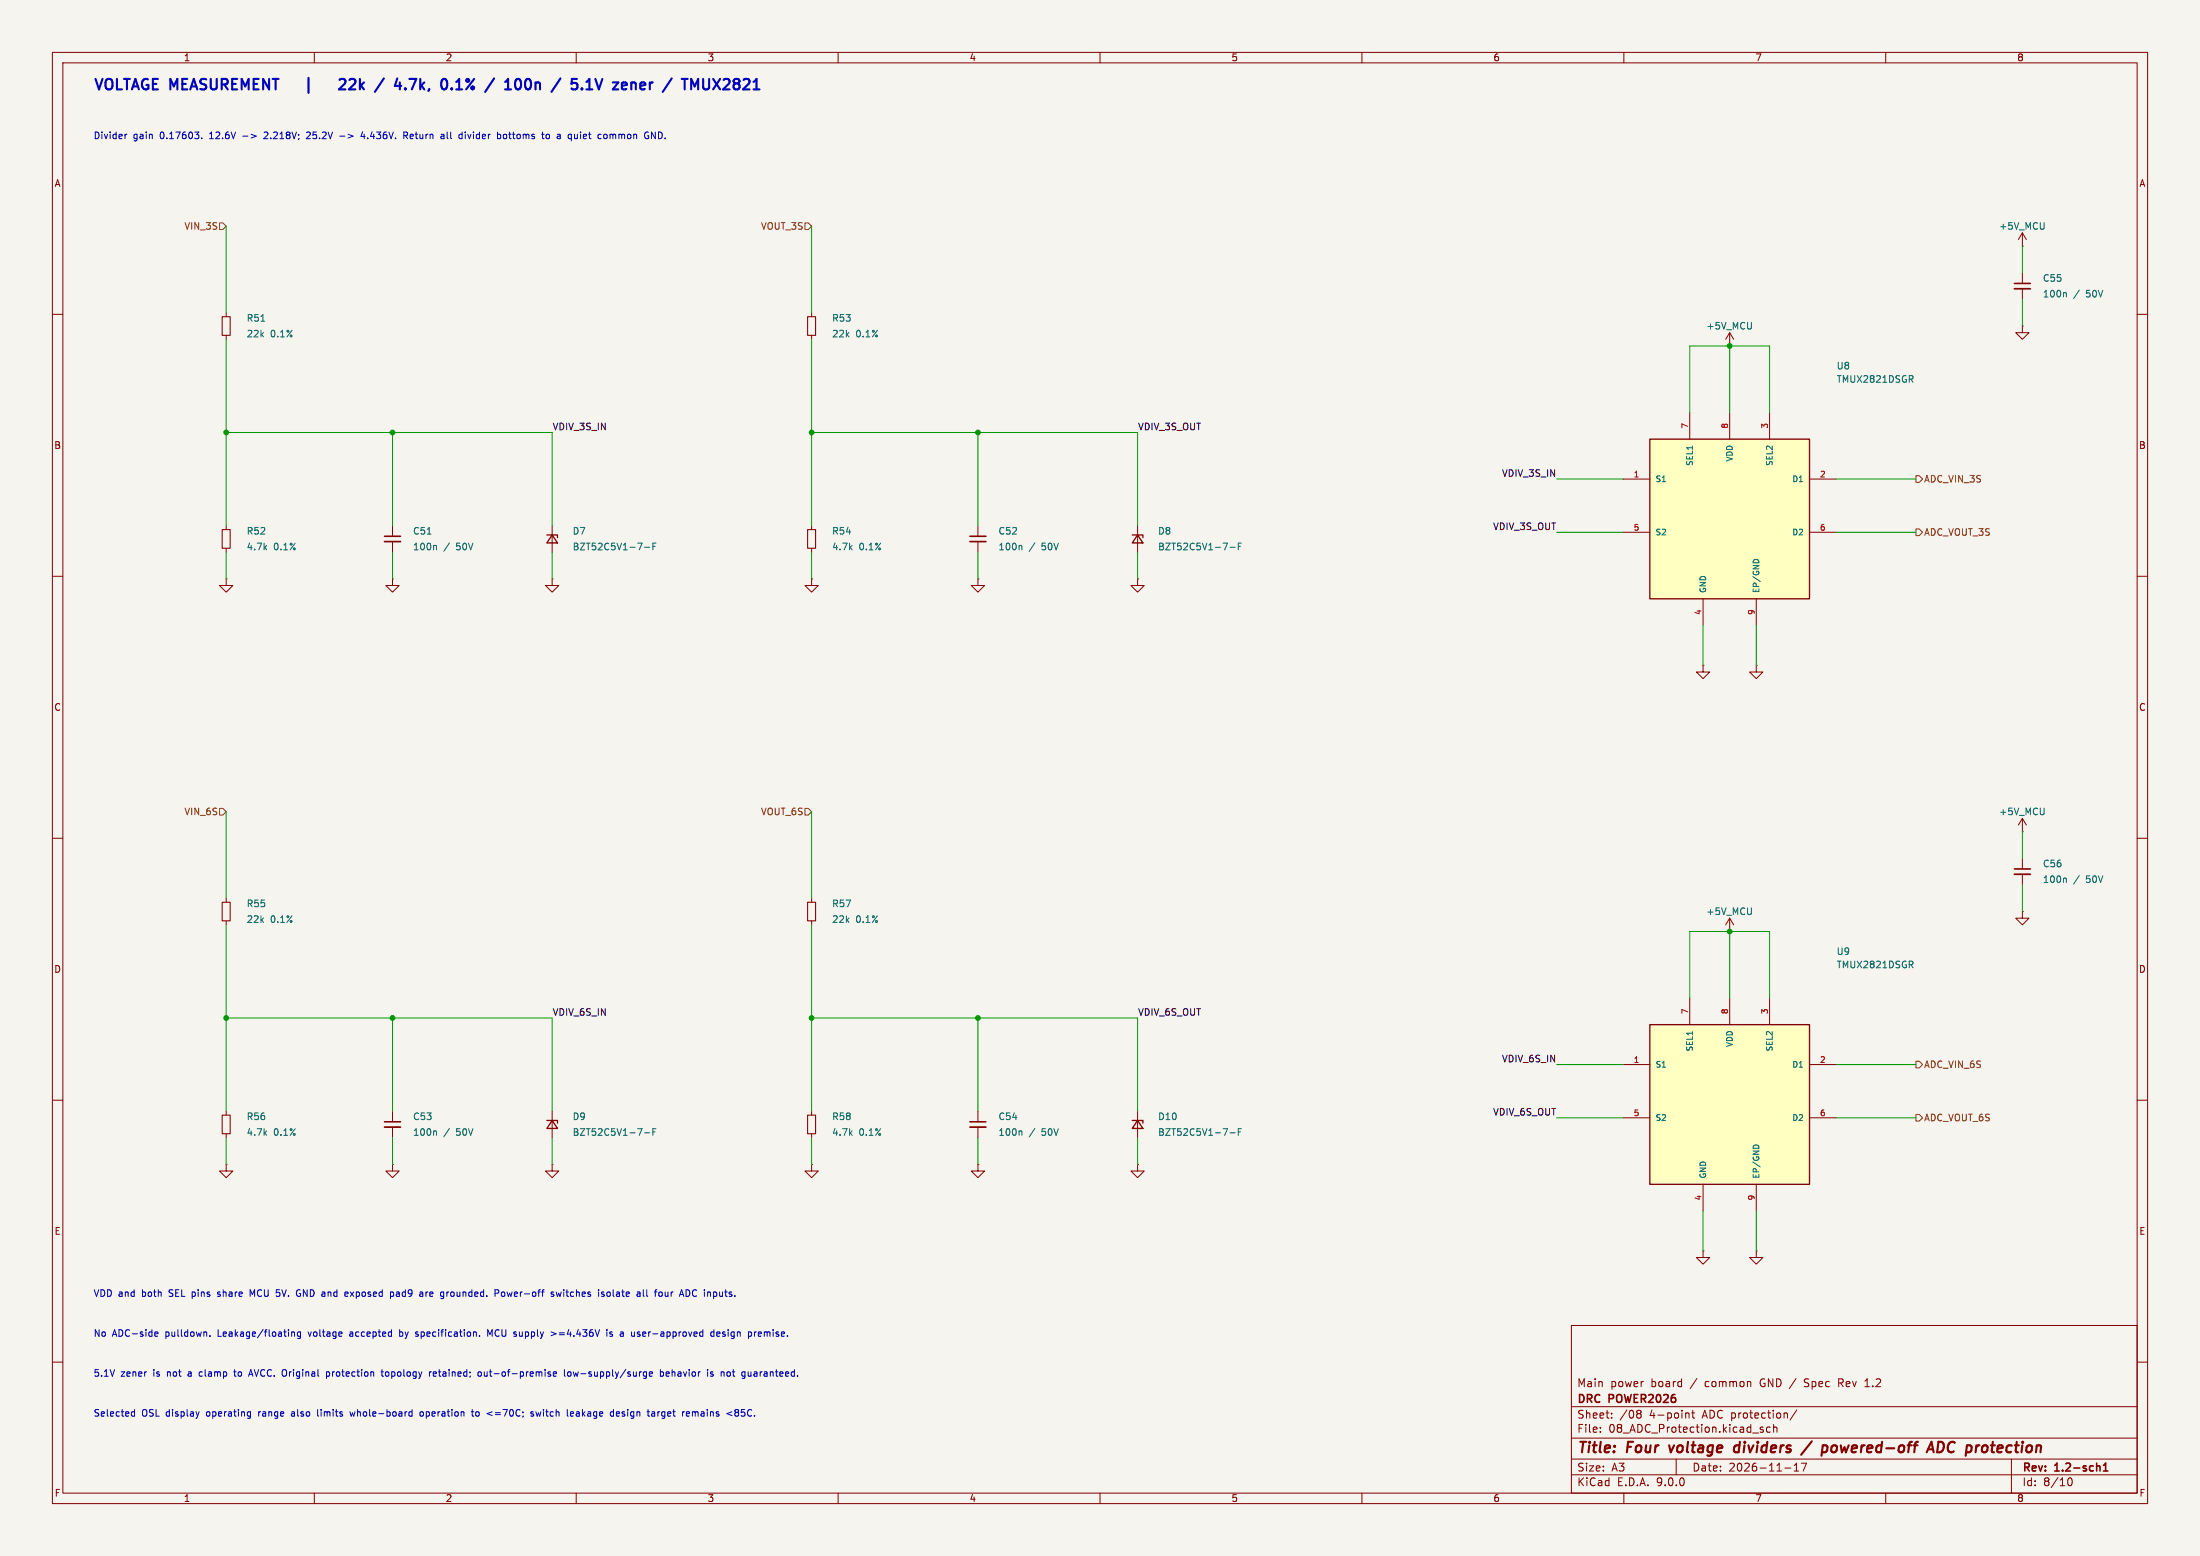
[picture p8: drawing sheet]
<svg xmlns="http://www.w3.org/2000/svg" width="420mm" height="297mm" viewBox="0 0 420 297" stroke-linecap="round" stroke-linejoin="round" font-family="sans-serif">
<path d="M0 0h420v297h-420z" fill="#f5f4ef" stroke="#f5f4ef" stroke-width=".19"/>
<g fill="none" stroke="#840000" stroke-width=".19">
<path d="M10 10h400v277h-400zM12 12h396v273h-396zM60 10v2M110 10v2M160 10v2M210 10v2M260 10v2M310 10v2M360 10v2M43.2 59.7v.8M154.9 59.7v.8M386.1 47h.1"/>
<path d="M386.1 44.5v2.5M386.1 52.1v2M386.1 55.1v2.1M386.1 44.5l-.8 1.2M386.1 44.5l.7 1.2M10 60h2M43.2 64v.8M154.9 64v.8M330.2 66h.1M330.2 63.5v2.5M330.2 63.5l-.8 1.3M330.2 63.5l.8 1.3"/>
<path d="M386.1 62.2v1.3h1.2l-1.2 1.3-1.3-1.3h1.3M386.1 62.2h.1M408 60h2M10 110h2M43.2 110.5v1.3h1.2l-1.2 1.2-1.3-1.2h1.3M43.2 110.5h.1M74.9 110.5v1.3h1.3l-1.3 1.2-1.2-1.2h1.2M74.9 110.5h.1M105.4 110.5v1.3h1.3l-1.3 1.2-1.3-1.2h1.3M105.4 110.5h.1M105.4 100.3v5.1M154.9 110.5v1.3h1.3l-1.3 1.2-1.2-1.2h1.2"/>
<path d="M154.9 110.5h.1M154.9 100.3v.8M154.9 104.6v.8M186.7 110.5v1.3h1.3l-1.3 1.2-1.3-1.2h1.3M186.7 110.5h.1M186.7 100.3v2.1M186.7 103.4v2M217.2 110.5v1.3h1.2l-1.2 1.2-1.3-1.2h1.3M217.2 110.5h.1M217.2 100.3v5.1M408 110h2M10 160h2"/>
<path d="M386.1 158.8h.1M386.1 156.2l-.8 1.3M386.1 156.2l.7 1.3M386.1 156.2v2.6M408 160h2M330.2 177.8h.1M330.2 175.3l-.8 1.2M330.2 175.3l.8 1.2M330.2 175.3v2.5M386.1 174v1.3h1.2l-1.2 1.2-1.3-1.2h1.3M386.1 174h.1M386.1 163.8v2.1"/>
<path d="M386.1 166.9v2M10 210h2M154.9 212.1v.8M154.9 216.4v.8M217.2 212.1v5.1M408 210h2M154.9 222.2v1.3h1.3l-1.3 1.3-1.2-1.3h1.2M154.9 222.2h.1M217.2 222.2v1.3h1.2l-1.2 1.3-1.3-1.3h1.3M217.2 222.2h.1M335.3 238.8v1.2h1.2l-1.2 1.3-1.3-1.3h1.3M335.3 238.8h.1"/>
<path d="M300 253h108v32h-108zM10 260h2M300 278.5h108M300 274.5h108M300 268.5h108M305.5 273.2v.2M305.5 272.5v.1M307.7 270.5v.2M307.7 269.8v.1M312.7 269.2l.5 .1 .1 .2-.3 .3M312.7 269.8h.3M313 269.8l.2 .2 .1 .4-.1 .2-.5 .1"/>
<path d="M320 278.5v3M322 269.7h.2l.2 .2v.8M322.9 269.7h.6M323.2 269.2v1.3l.3 .2M336.6 272.5l-.4-.1-.2 .2 .1 .2 .5 .2v.3h-.6M337.9 272.5l-.4-.1-.3 .3 .2 .6h.5M338.6 272.5l.2-.1 .4 .1v.9M338.6 271.9v1.5M342.5 279.7l.4-.4v1.5M343 269.1l-1.3 1.9M343.9 279.3h1l-.7 1.5M344.4 264.6l.3 .1"/>
<path d="M344.6 263.3l-.2 .2 .2 .3M351 264h.6M351.6 263.2h-.6v1.5M356 264.7h.9M356.2 263.5l.2-.3v1.5M384 278.5v6.5M408 260h2M60 285v2M110 285v2M160 285v2M210 285v2M260 285v2"/>
<path d="M300 281.5h108M310 285v2M340.7 280.2h1.2M342.5 280.8h.9M360 285v2M394.7 282.7l.2-.5 .2-.1a.8 .8 0 0 1 .5 .7 .8 .8 0 0 1-.5 .8l-.2-.2-.2-.4"/>
</g>
<path d="M384.6 54.1h3M185.2 102.4h3M384.6 165.9h3M401.5 279.7l.5-.4v1.5M401.5 280.8h.9" fill="none" stroke="#840000" stroke-width=".3"/>
<path d="M318.6 275.9l.4 1.3M332.1 276a.66 .66 0 0 0-1 .3l-.1 .5 .2 .3h.7M332.2 275.2l-.3 2M345.9 275.1l-2.1 2.6M350.4 275.9a.62 .62 0 0 0-.8 .4v.7l.6 .2M367.8 277.2l.9-2 .4 2M368.1 276.6h.9M370.1 275.2a.96 .96 0 0 1 1 .6 .96 .96 0 0 1-.3 1.1l-.5 .3h-.5z" fill="none" stroke="#840000" stroke-width=".4"/>
<path d="M384.6 55.1h3M185.2 103.4h3M384.6 166.9h3" fill="none" stroke="#840000" stroke-width=".33"/>
<g fill="none" stroke="#006464" stroke-width=".19">
<path d="M390.2 42.5v1.1M394.3 55.8l.2 .2v.7M49.8 61.3h.7M334.3 61.5v1.2M123.1 104.5h.9M124.6 104.3h.5M125.2 103.7h-.6v1.2M194.9 104.1l.2 .2v.6M234.8 104.5h1M236.4 104.3h.4M237 103.7h-.6v1.2M390.2 154.2v1.2"/>
<path d="M334.3 173.3v1.1M394.3 167.6l.2 .2v.6M234.8 216.2h1M236.4 216h.4M237 215.4h-.6v1.3"/>
</g>
<path d="M42.4 60.5h1.5v3.5h-1.5zM154.2 60.5h1.5v3.5h-1.5zM154.2 101.1h1.5v3.5h-1.5zM154.2 212.9h1.5v3.5h-1.5z" fill="none" stroke="#840000" stroke-width=".2"/>
<path d="M104.4 102.1h2v.5M105.4 102.1l1 1.5h-2zM216.2 102.1h2v.5M217.2 102.1l1 1.5h-2zM216.2 213.9h2v.5M217.2 213.9l1 1.5h-2z" fill="none" stroke="#840000" stroke-width=".25"/>
<path d="M315 195.6h30.4v30.5h-30.4z" fill="#ffffc2"/>
<path d="M315 195.6h30.4v30.5h-30.4z" fill="none" stroke="#840000" stroke-width=".25"/>
<g fill="none" stroke="#840000" stroke-width=".19">
<path d="M43.2 100.3v.8M43.2 104.6v.8M74.9 100.3v2.1M74.9 103.4v2M325.1 127v1.3h1.3l-1.3 1.2-1.3-1.2h1.3M325.1 127h.1M322.6 190.5v5.1M330.2 190.5v5.1M337.8 190.5v5.1M309.9 203.2h5.1M309.9 213.4h5.1M345.4 203.2h5.1"/>
<path d="M345.4 213.4h5.1M325.1 238.8v1.2h1.3l-1.3 1.3-1.3-1.3h1.3M325.1 238.8h.1M325.1 226.1v5M335.3 226.1v5"/>
</g>
<path d="M81.6 101.9h.7M83.1 104.1l.2 .2v.6M364.8 184.1l.4 .6M365.1 183.5l.1 .2-.1 .4M334.7 218.8l.5-.2 .5 .2" fill="none" stroke="#006464" stroke-width=".19"/>
<path d="M42.4 101.1h1.5v3.5h-1.5z" fill="none" stroke="#840000" stroke-width=".2"/>
<path d="M73.4 102.4h3.1" fill="none" stroke="#840000" stroke-width=".3"/>
<path d="M73.4 103.4h3.1" fill="none" stroke="#840000" stroke-width=".33"/>
<path d="M315 83.8h30.4v30.5h-30.4z" fill="#ffffc2"/>
<path d="M315 83.8h30.4v30.5h-30.4zM104.4 213.9h2v.5M105.4 213.9l1 1.5h-2z" fill="none" stroke="#840000" stroke-width=".25"/>
<g fill="none" stroke="#840000" stroke-width=".19">
<path d="M322.6 78.7v5.1M330.2 78.7v5.1M337.8 78.7v5.1M309.9 91.4h5.1M345.4 91.4h5.1M309.9 101.6h5.1M325.1 114.3v5.1M335.3 114.3v5.1M345.4 101.6h5.1M335.3 127v1.3h1.2l-1.2 1.2-1.3-1.2h1.3M335.3 127h.1M43.2 171.5v.7"/>
<path d="M43.2 175.8v.7M154.9 171.5v.7M154.9 175.8v.7M43.2 212.1v.8M43.2 216.4v.8M74.9 212.1v2M74.9 215.1v2.1M105.4 212.1v5.1M186.7 212.1v2M186.7 215.1v2.1M43.2 222.2v1.3h1.2l-1.2 1.3-1.3-1.3h1.3M43.2 222.2h.1"/>
<path d="M74.9 222.2v1.3h1.3l-1.3 1.3-1.2-1.3h1.2M74.9 222.2h.1M105.4 222.2v1.3h1.3l-1.3 1.3-1.3-1.3h1.3M105.4 222.2h.1M186.7 222.2v1.3h1.3l-1.3 1.3-1.3-1.3h1.3M186.7 222.2h.1"/>
</g>
<path d="M364.8 72.4l.4 .6M365.1 71.8l.1 .1-.1 .4M334.7 107l.5-.2 .5 .2M83.1 215.9l.2 .1v.7M123.1 216.2h.9M124.6 216h.5M125.2 215.4h-.6v1.3M194.9 215.9l.2 .1v.7" fill="none" stroke="#006464" stroke-width=".19"/>
<path d="M73.4 214.1h3.1M185.2 214.1h3" fill="none" stroke="#840000" stroke-width=".3"/>
<path d="M73.4 215.1h3.1M185.2 215.1h3" fill="none" stroke="#840000" stroke-width=".33"/>
<path d="M42.4 172.2h1.5v3.6h-1.5zM154.2 172.2h1.5v3.6h-1.5zM42.4 212.9h1.5v3.5h-1.5z" fill="none" stroke="#840000" stroke-width=".2"/>
<path d="M41.9 42.5h.6l.7 .7-.7 .6h-.6zM153.7 42.5h.6l.6 .7-.6 .6h-.6zM365.8 90.8h.6l.6 .6-.6 .7h-.6zM365.8 101h.6l.6 .6-.6 .6h-.6zM41.9 154.3h.6l.7 .6-.7 .7h-.6zM153.7 154.3h.6l.6 .6-.6 .7h-.6zM365.8 202.6h.6l.6 .6-.6 .6h-.6zM365.8 212.7h.6l.6 .7-.6 .6h-.6z" fill="none" stroke="#725600" stroke-width=".19"/>
<g fill="none" stroke="#009600" stroke-width=".19">
<path d="M43.2 43.2v16.5M154.9 43.2v16.5M386.1 47v5.1M386.1 57.2v5M43.2 64.8v35.5M154.9 64.8v35.5M322.6 78.7v-12.7h15.2v12.7M330.2 66v12.7M43.2 82.6h62.2v17.7M74.9 82.6v17.7M154.9 82.6h62.3v17.7M186.7 82.6v17.7"/>
<path d="M297.2 91.4h12.7M350.5 91.4h15.3M43.2 105.4v5.1M74.9 105.4v5.1M105.4 105.4v5.1M154.9 105.4v5.1M186.7 105.4v5.1M217.2 105.4v5.1M297.2 101.6h12.7M325.1 119.4v7.6M335.3 119.4v7.6M350.5 101.6h15.3"/>
<path d="M43.2 154.9v16.6M154.9 154.9v16.6M386.1 158.8v5M43.2 176.5v35.6M154.9 176.5v35.6M330.2 177.8v12.7M386.1 168.9v5.1M43.2 194.3h62.2v17.8M74.9 194.3v17.8M154.9 194.3h62.3v17.8M186.7 194.3v17.8M322.6 190.5v-12.7h15.2v12.7"/>
<path d="M43.2 217.2v5M74.9 217.2v5M105.4 217.2v5M154.9 217.2v5M186.7 217.2v5M217.2 217.2v5M297.2 203.2h12.7M297.2 213.4h12.7M350.5 203.2h15.3M350.5 213.4h15.3M325.1 231.1v7.7M335.3 231.1v7.7"/>
</g>
<g fill="none" stroke="#0000c2" stroke-width=".4">
<path d="M18.2 15.1l.7 2 .7-2M20.2 15.4a.68 .68 0 0 1 1.2 0M22.3 15.1v2M23.7 15.1h1.1M24.2 15.1v2M25.2 17.1l.7-2 .6 2M28.2 15.2a.72 .72 0 0 0-.9 .2M30.1 15.1h-.9v2M32.5 17.1v-2l.7 1.4 .7-1.4v2M35.8 15.1h-1v2M36.3 17.1l.7-2 .7 2M39.4 15.2l-.8-.1-.3 .2"/>
<path d="M40.2 15.1v1.6M41.4 15.1v1.6M43.4 15.3l-.3-.2h-.8v2M45.3 15.1h-1v2M46.1 17.1v-2l.7 1.4 .7-1.4v2M49.4 15.1h-1v2M51.4 15.1v2l-1.2-2v2M52 15.1h1.2M52.6 15.1v2M58.9 14.9v2.8M64.8 15.3l.3-.2 .7 .1a.54 .54 0 0 1 .1 .7l-1.2 1.2h1.2M66.7 15.3l.3-.2 .7 .1a.54 .54 0 0 1 .1 .7l-1.2 1.2h1.3"/>
<path d="M68.7 15.1v2M68.9 16.3l.6 .8M69.5 15.7l-.8 .8M73.3 15l-1.7 2.5M75.9 15l-.5 1.4h1.2M76.3 15.7v1.4M78.1 15.1h1.4l-.9 2M80.2 15.1v2M80.4 16.3l.6 .8M81 15.7l-.8 .8M84.4 15.3a.46 .46 0 0 1 .8 0M87.5 15.4l.2-.3v2"/>
<path d="M90.5 15.1l-1.5 2M94.3 15l-1.7 2.5M96.8 15.4l.2-.3v2M98.5 15.3a.48 .48 0 0 1 .5-.2 .48 .48 0 0 1 .4 .3 1.03 1.03 0 0 1-.6 1.7M100.4 15.3a.46 .46 0 0 1 .8 0M102.5 15.7h.3l.3 .3v1.1M107 15l-1.7 2.5M110.1 15.1h-.9l-.1 .9M111.9 17.1h1.2M112.3 15.4l.2-.3v2M113.7 15.1l.6 2 .7-2M117 15.7h1l-1 1.4h1"/>
<path d="M118.8 15.8v1.2M119.7 16.2l-1 .2M128.2 15l-1.7 2.5M130.1 15.1h1.2M130.7 15.1v2M131.9 17.1v-2l.7 1.4 .7-1.4v2M134.2 15.1v1.6M135.4 15.1v1.6M136.1 15.1l1.4 2M137.5 15.1l-1.4 2M138.1 15.3l.3-.2h.5l.3 .2M140.1 15.3l.3-.2 .6 .1 .2 .3-.4 .4"/>
<path d="M140.4 15.9h.4M140.8 15.9l.4 .4v.4l-.2 .3-.6 .1M141.9 15.3l.3-.2h.5l.3 .2M143 15.9l-1.1 1.2h1.2M144.2 15.4l.2-.3v2"/>
<circle cx="89.3" cy="15.3" r=".28"/>
<circle cx="90.2" cy="16.8" r=".28"/>
</g>
<g fill="none" stroke="#0000c2" stroke-width=".19">
<path d="M24.2 25.6l-.3 .3M38.5 26.4v.1M50.6 25.2l-.2 .1M51.1 25.7l-.7 .8h.7M59 25.2l-.5 .1M59.2 25.7l-.7 .8h.7M64.9 26h.9M69.2 25.1l-.3 .9h.8M69.5 25.6v.9M77.1 25.9l.6-.1 .1-.2v-.3l-.7-.1v1.3M77.4 25.9l.4 .6M84.2 25.7h.5l.1 .8"/>
<path d="M84.2 26.4h.6M84.8 25.9l-.6 .1M88.1 25.6l.1 .1M88.2 25.2v1.3M88.2 26.4l-.1 .1M88.8 25.2v.1M88.8 25.6v.9M95.1 25.6l.4 .1 .1 .2-.1 .5-.4 .1M96.6 25.7l-.3-.1-.2 .3v.5l.2 .1 .3-.1M103.4 25.6h.5M103.8 26.5h.1M104.3 25.7l.2-.1 .3 .1 .1 .5-.1 .2-.3 .1-.2-.1z"/>
<path d="M115.5 25.6l.3 .1 .1 .2v.5l-.4 .1M116.5 25.6v.9M116.6 25.6l-.1 .1M123.8 25.3l-.3-.1-.3 .2M125.1 25.2v1.3l-.7-1.3v1.3M29.6 254.6l.6-.1-.1-.2-.4-.1-.1 .2v.6h.5M40.1 255v.1M41.5 247.4l.1 .1M41.7 246.6l-.2 .2 .2 .2M48.2 247.1l-.4-.9v1.3M55.7 254.3l.2-.1 .3 .1v.8M55.7 254.2v.9"/>
<path d="M56.8 246.2h.5M57.1 246.9h.3M57.4 247.3l-.6 .1M57.4 254.3l-.4-.1-.2 .3 .1 .5h.5M57.4 254.2v1.1l-.3 .2-.3-.1M66.3 246.6l.1 .3-.6 .1M66.4 247.4l-.1 .1M66.9 246.6l.6 .9M66.9 254.2l-.1 .1M66.9 254.6l-.2 .2 .2 .3M67.5 246.6l-.6 .9M74.7 246.6l.3 .1 .2 .1-.1 .5-.4 .2"/>
<path d="M76.1 246.6l-.4 .1M76.1 247h-.3l-.2 .2 .1 .2 .4 .1M76.3 255l.4 .1M76.3 253.8v1.3M76.7 254.2l-.4 .1M79.5 254.2l.3 .1M79.5 254.6l.4 .2M79.9 254.9l-.5 .2M81.3 246.6v.9M81.7 246.6l-.4 .2M85.3 246.6v.9M85.7 246.6l-.4 .2"/>
<path d="M91.5 255v.1M94 253.8l-.5 .9-.4-.9v1.3M94.5 246.2h.5l.2 .2-.1 .4h-.6M95.8 246.7l.2-.1 .3 .1 .1 .5-.1 .2-.3 .1-.2-.2zM105.2 254.2l1 .4-1 .4M105.7 246.7l-.3-.1-.2 .2 .1 .2 .4 .1v.3h-.5M106.2 246.6l.2 .9 .3-.7 .2 .7 .2-.9M115.2 247l.2 .2-.2 .3M115.2 246.6l.1 .1M115.9 253.8v.1M115.9 254.2v.9M115.9 246.7l.2-.1 .4 .1v.5l-.1 .2-.3 .1-.2-.2z"/>
<path d="M116.9 254.3l-.3-.1-.2 .2 .1 .2 .4 .1v.3h-.5M122 254.6l.2 .2-.2 .3M122 254.2l.1 .1M122.8 246.2v1.1l.2 .2M123.5 246.2v1.1l.2 .2M127 246.6v.8l.3 .1 .2-.2M127.5 246.6v.9M132.9 246.2a.59 .59 0 0 0-.7 .6 .59 .59 0 0 0 .7 .6M136.3 254.3l-.4-.1-.2 .3 .1 .5h.5M136.3 253.8v1.3M136.8 254.6l.6-.1v-.2l-.4-.1-.2 .2 .1 .6h.5M144 254.2v.9"/>
<path d="M144.4 254.2l-.4 .3M145.2 254.2l-.4 .2v.6l.4 .1M145.4 254.5l-.6 .1M25.1 270.2l.2 .1h.4M25.7 269.5h-.4l-.2 .1M25.7 269v1.3M38 269.5l-.3 .8M38.3 261.8l-.3 .3v.4l.3 .2M44.6 261.8h.5M44.8 261.4v1.1l.3 .2M47.5 262.7l.4-1.3 .4 1.3M47.5 269.5h.3"/>
<path d="M47.6 262.3h.6M47.8 270.3h-.3M47.8 269.5v1l-.1 .2h-.3M55.8 269.5h-.1M55.8 269.8l-.2 .2 .2 .3M60.6 269v1.1l.2 .2M62.3 261.9l.4-.1 .2 .3-.1 .5h-.5M62.3 261.8v1.3M66.8 269.5l.2 .8 .3-.6 .2 .6M72.7 261.8h.5M72.9 261.4v1.1l.3 .2M74 261.8l-.3 .1-.1 .2v.5l.4 .1"/>
<path d="M78.2 270.3h.5M78.2 269.5h.5M78.7 269v1.3M80.3 269.5h.3l.2 .2v.4l-.2 .2h-.3l-.1-.2zM82 261.8v.9M82.3 261.8l-.3 .3M82.7 262.3l.6-.2v-.2l-.4-.1-.2 .2 .1 .6h.5M90 269.5h.5M90.1 269v1.1l.4 .2M91.1 269.5l-.3 .2v.4l.3 .2M91.4 261.9l.3-.1 .2 .3v.4l-.2 .2-.3-.1-.2-.1zM92.4 261.8v.7l.4 .2"/>
<path d="M94 269.5l-1 .3 1 .4M101.8 269.5h-.3l-.2 .1 .1 .2 .4 .1v.4h-.5M102.3 269.5l.2 .8 .3-.6M105.6 262.3l.6-.2v-.2l-.4-.1-.2 .2 .1 .6h.5M107.7 261.4v1.1l.2 .2M108.5 261.9l.3-.1 .2 .3v.4l-.2 .2-.3-.1-.1-.1zM108.9 269.9l.6-.1-.1-.3h-.3l-.2 .1 .1 .7h.4M109.4 261.8l.3 .9M117 269.5h.1M117.1 269v1.3M117.1 270.3h-.1M118.3 269.6l-.2-.1-.4 .1v.7h.5"/>
<path d="M118.3 269.8l-.6 .1M124 262.3l.6-.2-.1-.2-.4-.1-.1 .2v.6h.5M124.4 270.3h.6M124.4 269.5h.5l.1 .8M125 269.8l-.6 .1M126.1 261.9l.3-.1 .3 .3-.1 .5h-.5M126.1 261.4v1.3M127.2 262.3l.6-.2-.1-.2-.4-.1-.1 .2v.6h.5M131.2 269.5h.4v.3l-.6 .1M131.6 270.3h-.4M132.2 269.5v.8M132.5 269.5l-.3 .1"/>
<path d="M135.8 262.3h.3l.1 .2-.5 .2M135.8 261.8l.3 .1M139.8 261.8h.5M140 261.4v1.2M140.5 269.6l-.2-.3 .2-.3h.3l.2 .3-.2 .3M140.5 269.6l-.2 .2v.4l.2 .1h.4l.1-.2v-.3l-.2-.2M140.5 269.6h.3M144.3 261.8l-.3 .1M144.4 262.2h-.3l-.2 .2 .1 .2 .4 .1"/>
</g>
<g fill="#009600" stroke="#009600" stroke-width=".19">
<circle cx="186.7" cy="82.6" r=".46"/>
<circle cx="330.2" cy="66" r=".46"/>
<circle cx="154.9" cy="82.6" r=".46"/>
<circle cx="43.2" cy="82.6" r=".46"/>
<circle cx="74.9" cy="82.6" r=".46"/>
<circle cx="74.9" cy="194.3" r=".46"/>
<circle cx="154.9" cy="194.3" r=".46"/>
<circle cx="43.2" cy="194.3" r=".46"/>
<circle cx="186.7" cy="194.3" r=".46"/>
<circle cx="330.2" cy="177.8" r=".46"/>
</g>
<g font-size="2.8" fill="#0000c2">
<text x="17.8" y="18.2">VOLTAGE MEASUREMENT</text>
<text x="77.5" y="18.2">/</text>
<text x="81.9" y="18.2">4.7k,</text>
<text x="91.6" y="18.2">0.1%</text>
<text x="101" y="18.2">/</text>
<text x="105.4" y="18.2">100n</text>
<text x="119.6" y="18.2">5.1V</text>
<text x="128.4" y="18.2">zener</text>
<text x="138.9" y="18.2">/</text>
<text x="143.3" y="18.2">TMUX2821</text>
</g>
<g font-size="2.8" fill="#840000">
<text x="301" y="277.9">Title:</text>
<text x="310.6" y="277.9">Four</text>
<text x="319.5" y="277.9">voltage</text>
<text x="332.7" y="277.9">dividers</text>
<text x="346.7" y="277.9">/</text>
<text x="351.1" y="277.9">powered-off</text>
<text x="372.2" y="277.9">ADC protection</text>
</g>
<g font-size="2.1" fill="#840000">
<text x="301" y="268.2">DRC</text>
<text x="301" y="265">Main</text>
<text x="307.2" y="268.2">POWER2026</text>
<text x="307.4" y="265">power</text>
<text x="315.2" y="265">board</text>
<text x="322.9" y="265">/</text>
<text x="325.8" y="265">common</text>
<text x="336.4" y="265">GND /</text>
<text x="345.2" y="265">Spec</text>
<text x="351.8" y="265">Rev</text>
<text x="357" y="265">1.2</text>
<text x="301" y="273.7">File:</text>
<text x="301" y="271">Sheet:</text>
<text x="307.1" y="273.7">08_ADC_Protection.kicad_sch</text>
<text x="309.2" y="271">/08</text>
<text x="314.9" y="271">4-point</text>
<text x="325.2" y="271">ADC protection/</text>
<text x="301" y="281.1">Size:</text>
<text x="307.6" y="281.1">A3</text>
<text x="323" y="281.1">Date:</text>
<text x="330" y="281.1">2026-11-17</text>
<text x="386" y="281.3">Rev:</text>
<text x="392.4" y="281.3">1.2-sch1</text>
<text x="301" y="283.9">KiCad</text>
<text x="308.7" y="283.9">E.D.A.</text>
<text x="316.3" y="283.9">9.0.0</text>
<text x="386" y="283.9">Id:</text>
<text x="390.1" y="283.9">8/10</text>
</g>
<g font-size="1.8" fill="#840000">
<text x="35" y="11.9">1</text>
<text x="85" y="11.9">2</text>
<text x="135" y="11.9">3</text>
<text x="185" y="11.9">4</text>
<text x="235" y="11.9">5</text>
<text x="285" y="11.9">6</text>
<text x="335" y="11.9">7</text>
<text x="385" y="11.9">8</text>
<text x="10.3" y="35.9">A</text>
<text x="408.3" y="35.9">A</text>
<text x="10.3" y="85.9">B</text>
<text x="408.2" y="85.9">B</text>
<text x="10.3" y="135.9">C</text>
<text x="408.2" y="135.9">C</text>
<text x="10.3" y="185.9">D</text>
<text x="408.2" y="185.9">D</text>
<text x="10.3" y="235.9">E</text>
<text x="408.3" y="235.9">E</text>
<text x="10.3" y="285.9">F</text>
<text x="35" y="286.9">1</text>
<text x="85" y="286.9">2</text>
<text x="135" y="286.9">3</text>
<text x="185" y="286.9">4</text>
<text x="235" y="286.9">5</text>
<text x="285" y="286.9">6</text>
<text x="335" y="286.9">7</text>
<text x="385" y="286.9">8</text>
<text x="408.3" y="285.9">F</text>
</g>
<g font-size="1.8" fill="#0000c2">
<text x="17.8" y="26.9">Divider</text>
<text x="25.4" y="26.9">gain</text>
<text x="30.6" y="26.9">0.17603.</text>
<text x="40.3" y="26.9">12.6V</text>
<text x="46.8" y="26.9">-&gt;</text>
<text x="51.1" y="26.9">2.218V;</text>
<text x="59.4" y="26.9">25.2V</text>
<text x="65.9" y="26.9">-&gt;</text>
<text x="70.2" y="26.9">4.436V.</text>
<text x="78.5" y="26.9">Return</text>
<text x="85.9" y="26.9">all</text>
<text x="89.5" y="26.9">divider</text>
<text x="97" y="26.9">bottoms</text>
<text x="105.8" y="26.9">to</text>
<text x="108.9" y="26.9">a</text>
<text x="111.2" y="26.9">quiet</text>
<text x="117.1" y="26.9">common</text>
<text x="126.2" y="26.9">GND.</text>
<text x="17.8" y="247.9">VDD and</text>
<text x="27.2" y="247.9">both</text>
<text x="32.5" y="247.9">SEL pins</text>
<text x="42.2" y="247.9">share</text>
<text x="48.6" y="247.9">MCU 5V.</text>
<text x="57.9" y="247.9">GND and</text>
<text x="67.5" y="247.9">exposed</text>
<text x="76.4" y="247.9">pad9</text>
<text x="82.2" y="247.9">are</text>
<text x="86.4" y="247.9">grounded.</text>
<text x="96.9" y="247.9">Power-off</text>
<text x="107.9" y="247.9">switches</text>
<text x="117.1" y="247.9">isolate</text>
<text x="124.7" y="247.9">all</text>
<text x="128.4" y="247.9">four</text>
<text x="133.3" y="247.9">ADC inputs.</text>
<text x="17.8" y="255.5">No</text>
<text x="21.4" y="255.5">ADC-side</text>
<text x="31.7" y="255.5">pulldown.</text>
<text x="41.9" y="255.5">Leakage/floating</text>
<text x="59.4" y="255.5">voltage</text>
<text x="67.4" y="255.5">accepted</text>
<text x="77.1" y="255.5">by</text>
<text x="80.4" y="255.5">specification.</text>
<text x="94.3" y="255.5">MCU supply</text>
<text x="106.8" y="255.5">&gt;=4.436V</text>
<text x="117.7" y="255.5">is</text>
<text x="120.5" y="255.5">a</text>
<text x="122.8" y="255.5">user-approved</text>
<text x="138.2" y="255.5">design</text>
<text x="145.5" y="255.5">premise.</text>
<text x="17.8" y="263.1">5.1V</text>
<text x="23.1" y="263.1">zener</text>
<text x="29.4" y="263.1">is</text>
<text x="32.2" y="263.1">not</text>
<text x="36.4" y="263.1">a</text>
<text x="38.7" y="263.1">clamp</text>
<text x="45.6" y="263.1">to</text>
<text x="48.7" y="263.1">AVCC. Original</text>
<text x="63.8" y="263.1">protection</text>
<text x="74.5" y="263.1">topology</text>
<text x="83.8" y="263.1">retained;</text>
<text x="93.3" y="263.1">out-of-premise</text>
<text x="110" y="263.1">low-supply/surge</text>
<text x="128.5" y="263.1">behavior</text>
<text x="137.7" y="263.1">is</text>
<text x="140.5" y="263.1">not</text>
<text x="144.7" y="263.1">guaranteed.</text>
<text x="17.8" y="270.7">Selected</text>
<text x="27.1" y="270.7">OSL display</text>
<text x="39.7" y="270.7">operating</text>
<text x="49.8" y="270.7">range</text>
<text x="56.3" y="270.7">also</text>
<text x="61.5" y="270.7">limits</text>
<text x="67.9" y="270.7">whole-board</text>
<text x="81.5" y="270.7">operation</text>
<text x="91.6" y="270.7">to</text>
<text x="94.6" y="270.7">&lt;=70C;</text>
<text x="103.2" y="270.7">switch</text>
<text x="110.3" y="270.7">leakage</text>
<text x="118.8" y="270.7">design</text>
<text x="126.2" y="270.7">target</text>
<text x="132.9" y="270.7">remains</text>
<text x="141.6" y="270.7">&lt;85C.</text>
</g>
<g font-size="1.8" fill="#725600">
<text x="35.1" y="44">VIN_3S</text>
<text x="145.2" y="44">VOUT_3S</text>
<text x="367.2" y="92.3">ADC_VIN_3S</text>
<text x="367.2" y="102.5">ADC_VOUT_3S</text>
<text x="35.1" y="155.8">VIN_6S</text>
<text x="145.2" y="155.8">VOUT_6S</text>
<text x="367.2" y="204.1">ADC_VIN_6S</text>
<text x="367.2" y="214.2">ADC_VOUT_6S</text>
</g>
<g font-size="1.8" fill="#006464">
<text x="381.5" y="44">+5V_MCU</text>
<text x="389.9" y="54">C55</text>
<text x="389.9" y="57">100n</text>
<text x="395.8" y="57">/</text>
<text x="398.3" y="57">50V</text>
<text x="47" y="64.6">22k</text>
<text x="47" y="61.6">R51</text>
<text x="51.6" y="64.6">0.1%</text>
<text x="158.8" y="64.6">22k</text>
<text x="158.8" y="61.6">R53</text>
<text x="163.4" y="64.6">0.1%</text>
<text x="325.7" y="63.1">+5V_MCU</text>
<text x="350.5" y="70.7">U8</text>
<text x="350.5" y="73.3">TMUX2821DSGR</text>
<text x="47" y="105.2">4.7k</text>
<text x="47" y="102.2">R52</text>
<text x="52.2" y="105.2">0.1%</text>
<text x="78.7" y="102.2">C51</text>
<text x="78.7" y="105.2">100n</text>
<text x="84.7" y="105.2">/</text>
<text x="87.2" y="105.2">50V</text>
<text x="109.2" y="102.2">D7</text>
<text x="109.2" y="105.2">BZT52C5V1-7-F</text>
<text x="158.8" y="105.2">4.7k</text>
<text x="158.8" y="102.2">R54</text>
<text x="164" y="105.2">0.1%</text>
<text x="190.5" y="102.2">C52</text>
<text x="190.5" y="105.2">100n</text>
<text x="196.5" y="105.2">/</text>
<text x="199" y="105.2">50V</text>
<text x="221" y="102.2">D8</text>
<text x="221" y="105.2">BZT52C5V1-7-F</text>
<text x="381.5" y="155.8">+5V_MCU</text>
<text x="389.9" y="165.7">C56</text>
<text x="47" y="173.4">R55</text>
<text x="158.8" y="173.4">R57</text>
<text x="389.9" y="168.7">100n</text>
<text x="395.8" y="168.7">/</text>
<text x="398.3" y="168.7">50V</text>
<text x="47" y="176.4">22k</text>
<text x="51.6" y="176.4">0.1%</text>
<text x="158.8" y="176.4">22k</text>
<text x="163.4" y="176.4">0.1%</text>
<text x="325.7" y="174.9">+5V_MCU</text>
<text x="350.5" y="185">TMUX2821DSGR</text>
<text x="350.5" y="182.5">U9</text>
<text x="47" y="214">R56</text>
<text x="78.7" y="214">C53</text>
<text x="109.2" y="214">D9</text>
<text x="158.8" y="214">R58</text>
<text x="190.5" y="214">C54</text>
<text x="221" y="214">D10</text>
<text x="47" y="217">4.7k</text>
<text x="52.2" y="217">0.1%</text>
<text x="78.7" y="217">100n</text>
<text x="84.7" y="217">/</text>
<text x="87.2" y="217">50V</text>
<text x="109.2" y="217">BZT52C5V1-7-F</text>
<text x="158.8" y="217">4.7k</text>
<text x="164" y="217">0.1%</text>
<text x="190.5" y="217">100n</text>
<text x="196.5" y="217">/</text>
<text x="199" y="217">50V</text>
<text x="221" y="217">BZT52C5V1-7-F</text>
</g>
<g font-size="1.8" fill="#0f0f0f">
<text x="105.4" y="82.2">VDIV_3S_IN</text>
<text x="217.2" y="82.2">VDIV_3S_OUT</text>
<text x="286.6" y="91.1">VDIV_3S_IN</text>
<text x="284.9" y="101.3">VDIV_3S_OUT</text>
<text x="105.4" y="194">VDIV_6S_IN</text>
<text x="217.2" y="194">VDIV_6S_OUT</text>
<text x="286.6" y="202.9">VDIV_6S_IN</text>
<text x="284.9" y="213">VDIV_6S_OUT</text>
</g>
<g font-size="1.5" fill="#a90000">
<text x="322.3" y="81.9" transform="rotate(-90 322.3 81.9)">7</text>
<text x="329.9" y="81.9" transform="rotate(-90 329.9 81.9)">8</text>
<text x="337.6" y="81.9" transform="rotate(-90 337.6 81.9)">3</text>
<text x="311.8" y="91.2">1</text>
<text x="347.3" y="91.2">2</text>
<text x="311.8" y="101.3">5</text>
<text x="347.3" y="101.3">6</text>
<text x="324.9" y="117.5" transform="rotate(-90 324.9 117.5)">4</text>
<text x="335" y="117.5" transform="rotate(-90 335 117.5)">9</text>
<text x="322.3" y="193.7" transform="rotate(-90 322.3 193.7)">7</text>
<text x="329.9" y="193.7" transform="rotate(-90 329.9 193.7)">8</text>
<text x="337.6" y="193.7" transform="rotate(-90 337.6 193.7)">3</text>
<text x="311.8" y="202.9">1</text>
<text x="347.3" y="202.9">2</text>
<text x="311.8" y="213.1">5</text>
<text x="347.3" y="213.1">6</text>
<text x="324.9" y="229.2" transform="rotate(-90 324.9 229.2)">4</text>
<text x="335" y="229.2" transform="rotate(-90 335 229.2)">9</text>
</g>
<g font-size="1.5" fill="#006464">
<text x="323.4" y="89.1" transform="rotate(-90 323.4 89.1)">SEL1</text>
<text x="331" y="88.2" transform="rotate(-90 331 88.2)">VDD</text>
<text x="338.6" y="89.1" transform="rotate(-90 338.6 89.1)">SEL2</text>
<text x="316" y="92.2">S1</text>
<text x="342" y="92.2">D1</text>
<text x="316" y="102.4">S2</text>
<text x="342" y="102.4">D2</text>
<text x="325.9" y="113.3" transform="rotate(-90 325.9 113.3)">GND</text>
<text x="336.1" y="113.3" transform="rotate(-90 336.1 113.3)">EP/GND</text>
<text x="316" y="204">S1</text>
<text x="323.4" y="200.8" transform="rotate(-90 323.4 200.8)">SEL1</text>
<text x="331" y="200" transform="rotate(-90 331 200)">VDD</text>
<text x="338.6" y="200.8" transform="rotate(-90 338.6 200.8)">SEL2</text>
<text x="342" y="204">D1</text>
<text x="316" y="214.1">S2</text>
<text x="342" y="214.1">D2</text>
<text x="325.9" y="225" transform="rotate(-90 325.9 225)">GND</text>
<text x="336.1" y="225" transform="rotate(-90 336.1 225)">EP/GND</text>
</g>
</svg>
